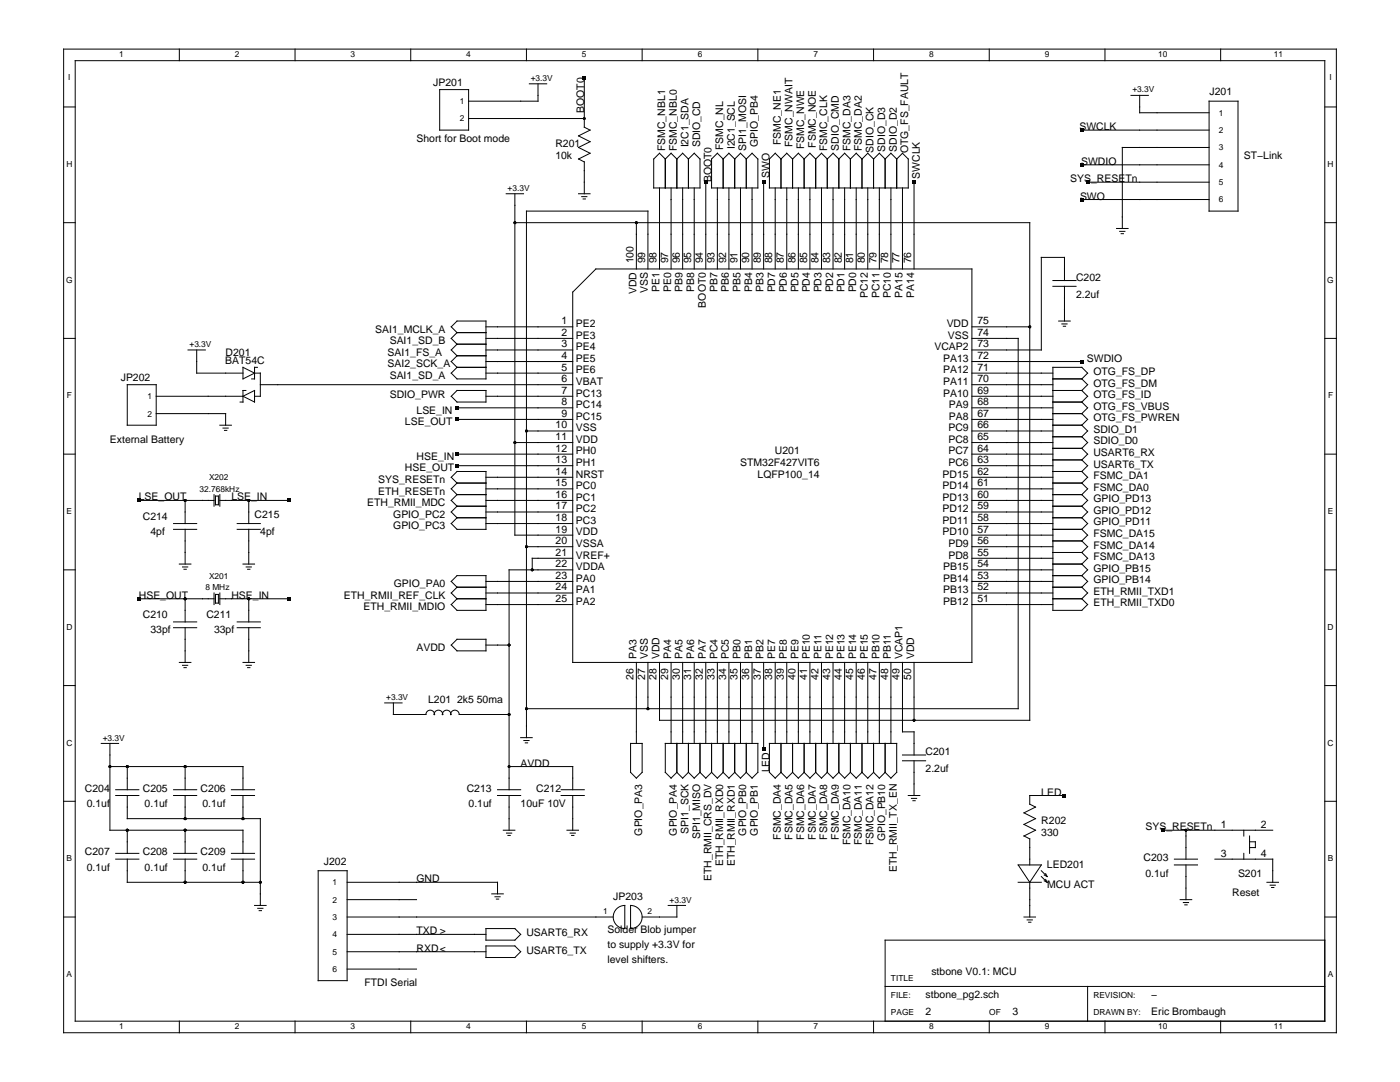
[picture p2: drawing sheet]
<svg xmlns="http://www.w3.org/2000/svg" width="279mm" height="216mm" viewBox="0 0 279 216" stroke-linecap="round" stroke-linejoin="round" font-family="sans-serif">
<g fill="none" stroke="#000" stroke-width=".2">
<path d="M12.7 9.8h254v196.3h-254zM15 12.1h249.4v191.7h-249.4zM35.8 9.8v2.3M58.9 9.8v2.3M82 9.8v2.3M87.7 17.9h5.8v8.1h-5.8zM105.1 9.8v2.3M105.6 16.7h3.5M107.4 16.7v3.5h-13.9M116.6 15.6v9.8l1.2 .6-2.3 1.1 2.3 1.2-2.3 1.1 2.3 1.2-2.3 1.1 1.1 .6M128.2 9.8v2.3M151.2 9.8v2.3"/>
<path d="M174.3 9.8v2.3M197.4 9.8v2.3M220.5 9.8v2.3M225.7 19h3.5M227.4 19v3.5h13.9M243.6 9.8v2.3M12.7 21.3h2.3M93.5 23.7h23.1M101 38.7h3.5M102.8 38.7v68.1h11.5M115.5 38.7h2.3M116.1 39.2h1"/>
<path d="M116.4 39.7h.4M116.6 32.3v6.4M131.6 37.5v16.2M132.8 31.7l-1.2-1.1-1.1 1.1v5.8h9.2v-5.8l-1.2-1.1-1.1 1.1M132.8 31.7l1.1-1.1 1.2 1.1M132.8 31.7v5.8M133.9 37.5v16.2M135.1 31.7v5.8M135.1 31.7l1.1-1.1 1.2 1.1M136.2 37.5v16.2M137.4 31.7v5.8M138.5 37.5v16.2"/>
<path d="M140.9 36.4v17.3M143.2 37.5v16.2M144.3 31.7l-1.1-1.1-1.2 1.1v5.8h9.2v-5.8l-1.1-1.1-1.2 1.1M144.3 31.7l1.2-1.1 1.1 1.1M144.3 31.7v5.8M145.5 37.5v16.2M146.6 31.7v5.8M146.6 31.7l1.2-1.1 1.1 1.1M147.8 37.5v16.2M148.9 31.7v5.8M150.1 37.5v16.2M152.4 36.4v17.3"/>
<path d="M154.7 37.5v16.2M155.9 31.7l-1.2-1.1-1.1 1.1v5.8h27.7v-5.8l-1.2-1.1-1.1 1.1M155.9 31.7v5.8M155.9 31.7l1.1-1.1 1.2 1.1M157 37.5v16.2M158.2 31.7v5.8M158.2 31.7l1.1-1.1 1.2 1.1M159.3 37.5v16.2M160.5 31.7v5.8M160.5 31.7l1.1-1.1 1.2 1.1M161.6 37.5v16.2M162.8 31.7v5.8"/>
<path d="M162.8 31.7l1.1-1.1 1.2 1.1M163.9 37.5v16.2M165.1 31.7v5.8M165.1 31.7l1.2-1.1 1.1 1.1M166.3 37.5v16.2M167.4 31.7v5.8M167.4 31.7l1.2-1.1 1.1 1.1M168.6 37.5v16.2M169.7 31.7v5.8M169.7 31.7l1.2-1.1 1.1 1.1M170.9 37.5v16.2M172 31.7v5.8"/>
<path d="M172 31.7l1.2-1.1 1.1 1.1M173.2 37.5v16.2M174.3 31.7v5.8M174.3 31.7l1.2-1.1 1.1 1.1M175.5 37.5v16.2M176.6 31.7v5.8M176.6 31.7l1.2-1.1 1.2 1.1M177.8 37.5v16.2M179 31.7v5.8M180.1 37.5v16.2M182.4 36.4v17.3M215.9 26h25.4"/>
<path d="M215.9 32.9h25.4M215.9 39.8h25.4M217.1 36.4h24.2M241.3 20.2h5.8v21.9h-5.8zM241.3 29.4h-17.3v16.2M264.4 21.3h2.3M12.7 44.4h2.3M102.8 44.4h102.7v99.3h-73.9v-11.5M118.9 53.7h75.1v78.5h-79.7v-73.9zM127 44.4v9.3M129.3 53.7v-11.6h-24.2v105.1M210.1 57.1h4.6"/>
<path d="M210.1 56h4.6M212.4 56v-4.6h-4.6v18.4h-13.8M212.4 57.1v7M222.8 45.6h2.3M223.5 46.2h1M223.8 46.6h.4M264.4 44.4h2.3M12.7 67.5h2.3M25.4 76.8h5.8v8h-5.8zM31.2 79.1h17.3M37.5 69.8h3.5M39.3 69.8v4.7h9.2"/>
<path d="M48.5 73.3l2.3 1.2-2.3 1.1zM48.5 79.1l2.3-1.2v2.3zM49.1 77.9h-.6v2.3h-.6M50.8 74.5h1.2v4.6h-1.2M51.4 73.3h-.6v2.3h-.6M52 76.8h62.3M91.2 66.4l-1.1-1.2 1.1-1.1h5.8v11.5h-5.8l-1.1-1.1 1.1-1.2M91.2 77.9h5.8v2.3h-5.8l-1.1-1.1zM91.2 66.4h5.8M91.2 66.4l-1.1 1.1 1.1 1.2M91.2 68.7h5.8M91.2 73.3h5.8"/>
<path d="M91.2 71l-1.1 1.1 1.1 1.2M91.2 71h5.8M91.2 68.7l-1.1 1.1 1.1 1.2M97 67.5h17.3M97 65.2h17.3M97 69.8h17.3M97 74.5h17.3M97 79.1h17.3M97 72.1h17.3M194 67.5h9.2v73.9h-98.1M194 65.2h11.5M194 74.5h16.1"/>
<path d="M194 79.1h16.1M194 76.8h16.1M194 72.1h21.9M210.1 75.6h5.8M210.1 77.9h5.8M211.3 64.1h2.3M211.9 64.6h1.1M212.2 65.1h.5M215.9 75.6l1.2-1.1-1.2-1.2h-5.8v48.5h5.8l1.2-1.2-1.2-1.1M215.9 75.6l1.2 1.2-1.2 1.1M215.9 77.9l1.2 1.2-1.2 1.1M264.4 67.5h2.3"/>
<path d="M12.7 90.6h2.3M27.7 99.9h15M31.2 82.5h13.8v2.3M36.9 99.9v4.6M42.7 98.7v2.3M43 99h.6v1.7h-.6zM43.9 99.9h13.8M43.9 84.8h2.3M43.9 98.7v2.3M44.5 85.4h1M44.8 85.9h.5M49.6 99.9v4.6"/>
<path d="M91.2 90.6h23.1M91.2 96.4l-1.1-1.2 1.1-1.1h5.8v11.5h-5.8l-1.1-1.1 1.1-1.2M91.2 96.4h5.8M91.2 98.7h5.8M91.2 98.7l-1.1 1.2 1.1 1.1M91.2 92.9h23.1M91.2 81.4h23.1M91.2 96.4l-1.1 1.1 1.1 1.2M91.2 83.7h23.1M97 95.2h17.3M97 99.9h17.3M97 97.5h17.3"/>
<path d="M102.8 88.3h11.5M105.1 86h9.2M194 90.6h16.1M194 95.2h16.1M194 86h16.1M194 88.3h16.1M194 99.9h16.1M194 97.5h16.1M194 92.9h16.1M194 81.4h16.1M194 83.7h16.1M210.1 94.1h5.8"/>
<path d="M210.1 96.4h5.8M210.1 98.7h5.8M210.1 87.2h5.8M210.1 84.8h5.8M210.1 89.5h5.8M210.1 82.5h5.8M210.1 80.2h5.8M210.1 91.8h5.8M215.9 94.1l1.2 1.1-1.2 1.2M215.9 96.4l1.2 1.1-1.2 1.2M215.9 84.8l1.2 1.2-1.2 1.2M215.9 87.2l1.2 1.1-1.2 1.2"/>
<path d="M215.9 80.2l1.2 1.2-1.2 1.1M215.9 82.5l1.2 1.2-1.2 1.1M215.9 89.5l1.2 1.1-1.2 1.2M215.9 91.8l1.2 1.1-1.2 1.2M215.9 98.7l1.2 1.2-1.2 1.1M264.4 90.6h2.3M12.7 113.7h2.3M27.7 119.5h15M34.6 105.6h4.7M34.6 104.5h4.7M35.8 112.6h2.3M36.4 113.1h1.1"/>
<path d="M36.7 113.6h.5M36.9 105.6v7M36.9 119.5v4.6M42.7 118.3v2.3M43 118.6h.6v1.7h-.6zM43.9 119.5h13.8M43.9 118.3v2.3M47.3 105.6h4.7M47.3 104.5h4.7M48.5 112.6h2.3M49.1 113.1h1.1M49.4 113.6h.5"/>
<path d="M49.6 105.6v7M49.6 119.5v4.6M91.2 117.2l-1.1-1.2 1.1-1.1h5.8v6.9h-5.8l-1.1-1.2 1.1-1.1M91.2 101h5.8M91.2 119.5h5.8M91.2 117.2h5.8M91.2 117.2l-1.1 1.1 1.1 1.2M91.2 101l-1.1 1.2 1.1 1.1M91.2 103.3h5.8M97 118.3h17.3M97 102.2h17.3M97 104.5h17.3"/>
<path d="M97 116h17.3M105.1 109.1h9.2M114.3 113.7h-12.7v43.9M114.3 111.4h-8.1v2.3M194 113.7h16.1M194 109.1h16.1M194 111.4h16.1M194 106.8h16.1M194 118.3h16.1M194 102.2h16.1M194 104.5h16.1M194 116h16.1"/>
<path d="M210.1 101h5.8M210.1 119.5h5.8M210.1 117.2h5.8M210.1 112.6h5.8M210.1 110.2h5.8M210.1 107.9h5.8M210.1 105.6h5.8M210.1 103.3h5.8M210.1 114.9h5.8M215.9 101l1.2 1.2-1.2 1.1M215.9 103.3l1.2 1.2-1.2 1.1M215.9 105.6l1.2 1.2-1.2 1.1"/>
<path d="M215.9 110.2l1.2 1.2-1.2 1.2M215.9 114.9l1.2 1.1-1.2 1.2M215.9 117.2l1.2 1.1-1.2 1.2M215.9 107.9l1.2 1.2-1.2 1.1M215.9 112.6l1.2 1.1-1.2 1.2M264.4 113.7h2.3M12.7 136.8h2.3M34.6 125.3h4.7M34.6 124.1h4.7M35.8 132.2h2.3M36.4 132.8h1.1M36.7 133.2h.5"/>
<path d="M36.9 125.3v6.9M47.3 125.3h4.7M47.3 124.1h4.7M48.5 132.2h2.3M49.1 132.8h1.1M49.4 133.2h.5M49.6 125.3v6.9M91.2 127.6h5.8v2.3h-5.8l-1.1-1.2zM97 120.6h17.3M97 128.7h4.6M127 132.2v16.1M129.3 132.2v9.2"/>
<path d="M133.9 132.2v16.1M136.2 132.2v16.1M138.5 132.2v16.1M140.9 132.2v16.1M143.2 132.2v16.1M145.5 132.2v16.1M147.8 132.2v16.1M150.1 132.2v16.1M152.4 132.2v17.3M154.7 132.2v16.1M157 132.2v16.1M159.3 132.2v16.1"/>
<path d="M161.6 132.2v16.1M163.9 132.2v16.1M166.3 132.2v16.1M168.6 132.2v16.1M170.9 132.2v16.1M173.2 132.2v16.1M175.5 132.2v16.1M177.8 132.2v16.1M180.1 132.2v13.8h2.3v4.7M182.4 132.2v11.5M194 120.6h16.1M264.4 136.8h2.3"/>
<path d="M12.7 159.9h2.3M20.2 148.3h3.5M21.9 148.3v17.4h26.6v4.6M21.9 153h26.6v4.6M23.1 157.6h4.6M23.1 158.7h4.6M25.4 158.7v4.7h26.6v17.3M25.4 153v4.6M34.6 157.6h4.7M34.6 158.7h4.7M36.9 153v4.6M36.9 158.7v4.7"/>
<path d="M46.2 157.6h4.6M46.2 158.7h4.6M48.5 158.7v4.7M76.8 140.3h3.4M78.5 140.3v2.3h6.5a.84 .84 0 0 1 .9-.9 .84 .84 0 0 1 .8 .9 .82 .82 0 0 1 .8-.9 .82 .82 0 0 1 .8 .9 .82 .82 0 0 1 .8-.9 .82 .82 0 0 1 .9 .9 .84 .84 0 0 1 .8-.9 .84 .84 0 0 1 .8 .9h10M99.3 157.6h4.6M99.3 158.7h4.6M101.6 158.7v7M101.6 153h12.7v4.6M103.9 147.2h2.3M104.5 147.8h1.1M104.8 148.2h.5"/>
<path d="M112 157.6h4.6M112 158.7h4.6M114.3 158.7v7M125.8 148.3h2.4v5.8l-1.2 1.2-1.2-1.2zM135.1 154.1l-1.2 1.2-1.1-1.2v-5.8h18.4v5.8l-1.1 1.2-1.2-1.2M135.1 148.3v5.8M135.1 154.1l1.1 1.2 1.2-1.2M137.4 148.3v5.8M137.4 154.1l1.1 1.2 1.2-1.2M139.7 148.3v5.8M139.7 154.1l1.2 1.2 1.1-1.2M142 148.3v5.8"/>
<path d="M142 154.1l1.2 1.2 1.1-1.2M144.3 148.3v5.8M144.3 154.1l1.2 1.2 1.1-1.2M146.6 148.3v5.8M146.6 154.1l1.2 1.2 1.1-1.2M148.9 148.3v5.8M155.9 154.1l-1.2 1.2-1.1-1.2v-5.8h25.4v5.8l-1.2 1.2-1.2-1.2M155.9 148.3v5.8M155.9 154.1l1.1 1.2 1.2-1.2M158.2 148.3v5.8M158.2 154.1l1.1 1.2 1.2-1.2M160.5 148.3v5.8"/>
<path d="M160.5 154.1l1.1 1.2 1.2-1.2M162.8 148.3v5.8M162.8 154.1l1.1 1.2 1.2-1.2M165.1 148.3v5.8M165.1 154.1l1.2 1.2 1.1-1.2M167.4 148.3v5.8M167.4 154.1l1.2 1.2 1.1-1.2M169.7 148.3v5.8M169.7 154.1l1.2 1.2 1.1-1.2M172 148.3v5.8M172 154.1l1.2 1.2 1.1-1.2M174.3 148.3v5.8"/>
<path d="M174.3 154.1l1.2 1.2 1.1-1.2M176.6 148.3v5.8M180.1 151.8h4.6M180.1 150.7h4.6M181.3 158.7h2.3M181.9 159.3h1M182.2 159.8h.4M182.4 151.8v6.9M212.4 158.7h-6.9v1.8l1.2 .5-2.3 1.2 2.3 1.2-2.3 1.1 2.3 1.2-2.3 1.1 1.1 .6v5.2M264.4 159.9h2.3M23.1 171.4h4.6M23.1 170.3h4.6"/>
<path d="M25.4 171.4v4.7h26.6M25.4 165.7v4.6M34.6 171.4h4.7M34.6 170.3h4.7M36.9 165.7v4.6M36.9 171.4v4.7M46.2 171.4h4.6M46.2 170.3h4.6M48.5 171.4v4.7M63.5 173.7h5.8v22h-5.8zM69.3 179.5h13.8M69.3 176.1h30v2.3"/>
<path d="M98.1 178.4h2.3M98.8 178.9h1M99.1 179.4h.4M100.4 165.7h2.4M101.1 166.2h1M101.4 166.7h.4M113.1 165.7h2.4M113.8 166.2h1M114.1 166.7h.4M203.2 172.6h4.6l-2.3 3.5zM203.2 176.1h4.6M205.5 176.1v6.9"/>
<path d="M207.8 173.7l1.2 1.2M207.8 174.9l1.2 1.2M208.4 175.8l.6 .3M208.4 174.6l.6 .3M208.7 175.5l.3 .6M208.7 174.3l.3 .6M232.1 165.7h21.9M234.4 172.6h4.6M234.4 171.4h4.6M235.5 179.5h2.3M236.7 165.7v5.7M236.7 172.6v6.9"/>
<path d="M242.5 171.4h11.5v4.7M248.2 165.7v1.1M248.2 170.3v1.1M249.4 166.8v3.5M249.4 168h1.1v1.1h-1.1M252.8 176.1h2.4M253.5 176.6h1M253.8 177.1h.4M12.7 183h2.3M50.8 180.7h2.3M51.4 181.2h1.1M51.7 181.7h.5"/>
<path d="M69.3 183h53.1M69.3 186.4h27.7M69.3 193.4h13.8M69.3 189.9h27.7M97 185.3h5.8l1.1 1.1-1.1 1.2h-5.8zM97 188.8h5.8l1.1 1.1-1.1 1.2h-5.8zM123.2 181.2l1-.5h.5v4.6a2.31 2.31 0 0 1-2.2-1.6 2.31 2.31 0 0 1 .7-2.5zM125.8 180.7a2.31 2.31 0 0 1 2.4 2.3 2.31 2.31 0 0 1-2.4 2.3zM133.4 180.7h3.4M135.1 180.7v2.3h-6.9M176.6 196.8h87.8M204.4 183h2.3"/>
<path d="M205 183.6h1M205.3 184h.4M217.1 196.8v7M236.2 180.1h1M236.5 180.6h.4M264.4 183h2.3M264.4 187.6h-87.8v16.2M35.8 203.8v2.3M58.9 203.8v2.3M82 203.8v2.3M105.1 203.8v2.3M128.2 203.8v2.3"/>
<path d="M151.2 203.8v2.3M174.3 203.8v2.3M197.4 203.8v2.3M220.5 203.8v2.3M243.6 203.8v2.3"/>
</g>
<g fill="#000">
<path d="M116.3 15.2h.7v.7h-.7zM140.5 36h.7v.7h-.7zM152.1 36h.6v.7h-.6zM182.1 36h.7v.7h-.7zM215.6 25.6h.6v.7h-.6zM215.6 32.5h.6v.7h-.6zM215.6 39.5h.6v.7h-.6zM216.7 36h.7v.7h-.7zM215.6 71.8h.6v.7h-.6zM27.4 99.5h.7v.7h-.7zM57.4 99.5h.7v.7h-.7zM90.9 90.3h.7v.7h-.7z"/>
<path d="M90.9 92.6h.7v.7h-.7zM90.9 83.3h.7v.7h-.7zM90.9 81h.7v.7h-.7zM27.4 119.1h.7v.7h-.7zM57.4 119.1h.7v.7h-.7zM152.1 149.2h.6v.6h-.6zM212.1 158.4h.7v.7h-.7zM231.7 165.3h.7v.7h-.7z"/>
<circle cx="116.6" cy="23.7" r=".29"/>
<circle cx="102.8" cy="44.4" r=".29"/>
<circle cx="127" cy="44.4" r=".29"/>
<circle cx="205.5" cy="65.2" r=".29"/>
<circle cx="36.9" cy="99.9" r=".29"/>
<circle cx="49.6" cy="99.9" r=".29"/>
<circle cx="102.8" cy="88.3" r=".29"/>
<circle cx="105.1" cy="86" r=".29"/>
<circle cx="36.9" cy="119.5" r=".29"/>
<circle cx="49.6" cy="119.5" r=".29"/>
<circle cx="105.1" cy="109.1" r=".29"/>
<circle cx="106.2" cy="113.7" r=".29"/>
<circle cx="101.6" cy="128.7" r=".29"/>
<circle cx="21.9" cy="153" r=".29"/>
<circle cx="25.4" cy="153" r=".29"/>
<circle cx="36.9" cy="153" r=".29"/>
<circle cx="101.6" cy="142.6" r=".29"/>
<circle cx="101.6" cy="153" r=".29"/>
<circle cx="105.1" cy="141.4" r=".29"/>
<circle cx="129.3" cy="141.4" r=".29"/>
<circle cx="182.4" cy="143.7" r=".29"/>
<circle cx="25.4" cy="165.7" r=".29"/>
<circle cx="36.9" cy="176.1" r=".29"/>
<circle cx="36.9" cy="163.4" r=".29"/>
<circle cx="36.9" cy="165.7" r=".29"/>
<circle cx="48.5" cy="163.4" r=".29"/>
<circle cx="48.5" cy="176.1" r=".29"/>
<circle cx="52" cy="176.1" r=".29"/>
<circle cx="236.7" cy="165.7" r=".29"/>
</g>
<g font-size="2.1">
<text x="86.5" y="17.1">JP201</text>
<text x="116.6" y="22.5" transform="rotate(-90 116.6 22.5)">BOOT0</text>
<text x="241.4" y="19">J201</text>
<text x="83.1" y="28.3">Short for Boot mode</text>
<text x="110.8" y="29.4">R201</text>
<text x="137.4" y="29.4" transform="rotate(-90 137.4 29.4)">I2C1_SDA</text>
<text x="139.7" y="29.4" transform="rotate(-90 139.7 29.4)">SDIO_CD</text>
<text x="144.3" y="29.9" transform="rotate(-90 144.3 29.9)">FSMC_NL</text>
<text x="146.6" y="29.8" transform="rotate(-90 146.6 29.8)">I2C1_SCL</text>
<text x="151.2" y="29.3" transform="rotate(-90 151.2 29.3)">GPIO_PB4</text>
<text x="155.9" y="29" transform="rotate(-90 155.9 29)">FSMC_NE1</text>
<text x="158.2" y="29.4" transform="rotate(-90 158.2 29.4)">FSMC_NWAIT</text>
<text x="160.5" y="29.8" transform="rotate(-90 160.5 29.8)">FSMC_NWE</text>
<text x="162.8" y="29.5" transform="rotate(-90 162.8 29.5)">FSMC_NOE</text>
<text x="215.4" y="26">SWCLK</text>
<text x="110.8" y="31.7">10k</text>
<text x="132.8" y="30.2" transform="rotate(-90 132.8 30.2)">FSMC_NBL1</text>
<text x="135.1" y="30.2" transform="rotate(-90 135.1 30.2)">FSMC_NBL0</text>
<text x="148.9" y="30" transform="rotate(-90 148.9 30)">SPI1_MOSI</text>
<text x="153.6" y="35.6" transform="rotate(-90 153.6 35.6)">SWO</text>
<text x="165.1" y="30.2" transform="rotate(-90 165.1 30.2)">FSMC_CLK</text>
<text x="167.4" y="30" transform="rotate(-90 167.4 30)">SDIO_CMD</text>
<text x="169.7" y="30.2" transform="rotate(-90 169.7 30.2)">FSMC_DA3</text>
<text x="172" y="30.2" transform="rotate(-90 172 30.2)">FSMC_DA2</text>
<text x="174.3" y="30.5" transform="rotate(-90 174.3 30.5)">SDIO_CK</text>
<text x="176.6" y="30.3" transform="rotate(-90 176.6 30.3)">SDIO_D3</text>
<text x="179" y="30.3" transform="rotate(-90 179 30.3)">SDIO_D2</text>
<text x="181.3" y="30.6" transform="rotate(-90 181.3 30.6)">OTG_FS_FAULT</text>
<text x="183.6" y="35.7" transform="rotate(-90 183.6 35.7)">SWCLK</text>
<text x="215.8" y="32.9">SWDIO</text>
<text x="248.2" y="31.7">ST−Link</text>
<text x="142" y="36.4" transform="rotate(-90 142 36.4)">BOOT0</text>
<text x="213.6" y="36.4">SYS_RESETn</text>
<text x="215.5" y="39.8">SWO</text>
<text x="126.4" y="52.6" transform="rotate(-90 126.4 52.6)">100</text>
<text x="128.7" y="52.6" transform="rotate(-90 128.7 52.6)">99</text>
<text x="131" y="52.6" transform="rotate(-90 131 52.6)">98</text>
<text x="133.3" y="52.6" transform="rotate(-90 133.3 52.6)">97</text>
<text x="135.7" y="52.6" transform="rotate(-90 135.7 52.6)">96</text>
<text x="138" y="52.6" transform="rotate(-90 138 52.6)">95</text>
<text x="140.3" y="52.6" transform="rotate(-90 140.3 52.6)">94</text>
<text x="142.6" y="52.6" transform="rotate(-90 142.6 52.6)">93</text>
<text x="144.9" y="52.6" transform="rotate(-90 144.9 52.6)">92</text>
<text x="147.2" y="52.6" transform="rotate(-90 147.2 52.6)">91</text>
<text x="149.5" y="52.6" transform="rotate(-90 149.5 52.6)">90</text>
<text x="151.8" y="52.6" transform="rotate(-90 151.8 52.6)">89</text>
<text x="154.1" y="52.6" transform="rotate(-90 154.1 52.6)">88</text>
<text x="156.4" y="52.6" transform="rotate(-90 156.4 52.6)">87</text>
<text x="158.7" y="52.6" transform="rotate(-90 158.7 52.6)">86</text>
<text x="161.1" y="52.6" transform="rotate(-90 161.1 52.6)">85</text>
<text x="163.4" y="52.6" transform="rotate(-90 163.4 52.6)">84</text>
<text x="165.7" y="52.6" transform="rotate(-90 165.7 52.6)">83</text>
<text x="168" y="52.6" transform="rotate(-90 168 52.6)">82</text>
<text x="170.3" y="52.6" transform="rotate(-90 170.3 52.6)">81</text>
<text x="172.6" y="52.6" transform="rotate(-90 172.6 52.6)">80</text>
<text x="174.9" y="52.6" transform="rotate(-90 174.9 52.6)">79</text>
<text x="177.2" y="52.6" transform="rotate(-90 177.2 52.6)">78</text>
<text x="179.5" y="52.6" transform="rotate(-90 179.5 52.6)">77</text>
<text x="181.8" y="52.6" transform="rotate(-90 181.8 52.6)">76</text>
<text x="127" y="58.7" transform="rotate(-90 127 58.7)">VDD</text>
<text x="129.3" y="58.5" transform="rotate(-90 129.3 58.5)">VSS</text>
<text x="131.6" y="58.2" transform="rotate(-90 131.6 58.2)">PE1</text>
<text x="133.9" y="58.2" transform="rotate(-90 133.9 58.2)">PE0</text>
<text x="136.2" y="58.2" transform="rotate(-90 136.2 58.2)">PB9</text>
<text x="138.5" y="58.2" transform="rotate(-90 138.5 58.2)">PB8</text>
<text x="143.2" y="58.2" transform="rotate(-90 143.2 58.2)">PB7</text>
<text x="145.5" y="58.2" transform="rotate(-90 145.5 58.2)">PB6</text>
<text x="147.8" y="58.2" transform="rotate(-90 147.8 58.2)">PB5</text>
<text x="150.1" y="58.2" transform="rotate(-90 150.1 58.2)">PB4</text>
<text x="152.4" y="58.2" transform="rotate(-90 152.4 58.2)">PB3</text>
<text x="154.7" y="58.4" transform="rotate(-90 154.7 58.4)">PD7</text>
<text x="157" y="58.4" transform="rotate(-90 157 58.4)">PD6</text>
<text x="159.3" y="58.4" transform="rotate(-90 159.3 58.4)">PD5</text>
<text x="161.6" y="58.4" transform="rotate(-90 161.6 58.4)">PD4</text>
<text x="163.9" y="58.4" transform="rotate(-90 163.9 58.4)">PD3</text>
<text x="166.3" y="58.4" transform="rotate(-90 166.3 58.4)">PD2</text>
<text x="168.6" y="58.4" transform="rotate(-90 168.6 58.4)">PD1</text>
<text x="170.9" y="58.4" transform="rotate(-90 170.9 58.4)">PD0</text>
<text x="173.2" y="59.5" transform="rotate(-90 173.2 59.5)">PC12</text>
<text x="175.5" y="59.5" transform="rotate(-90 175.5 59.5)">PC11</text>
<text x="177.8" y="59.5" transform="rotate(-90 177.8 59.5)">PC10</text>
<text x="180.1" y="59.4" transform="rotate(-90 180.1 59.4)">PA15</text>
<text x="182.4" y="59.4" transform="rotate(-90 182.4 59.4)">PA14</text>
<text x="214.7" y="56">C202</text>
<text x="214.7" y="59.4">2.2uf</text>
<text x="112" y="64.7">1</text>
<text x="114.9" y="65.3">PE2</text>
<text x="140.9" y="61.4" transform="rotate(-90 140.9 61.4)">BOOT0</text>
<text x="188.9" y="65.3">VDD</text>
<text x="195.1" y="64.7">75</text>
<text x="45" y="71">D201</text>
<text x="74.9" y="66.4">SAI1_MCLK_A</text>
<text x="77.4" y="71">SAI1_FS_A</text>
<text x="77.8" y="68.7">SAI1_SD_B</text>
<text x="112" y="71.6">4</text>
<text x="112" y="69.3">3</text>
<text x="112" y="67">2</text>
<text x="114.9" y="69.9">PE4</text>
<text x="114.9" y="67.6">PE3</text>
<text x="186.5" y="69.9">VCAP2</text>
<text x="189.2" y="67.6">VSS</text>
<text x="195.1" y="67">74</text>
<text x="195.1" y="69.3">73</text>
<text x="195.1" y="71.6">72</text>
<text x="24.1" y="75.9">JP202</text>
<text x="45" y="72.7">BAT54C</text>
<text x="77.4" y="73.3">SAI2_SCK_A</text>
<text x="77.8" y="75.6">SAI1_SD_A</text>
<text x="112" y="76.2">6</text>
<text x="112" y="73.9">5</text>
<text x="114.9" y="76.8">VBAT</text>
<text x="114.9" y="74.5">PE6</text>
<text x="114.9" y="72.2">PE5</text>
<text x="188.2" y="76.8">PA11</text>
<text x="188.2" y="72.2">PA13</text>
<text x="188.2" y="74.5">PA12</text>
<text x="195.1" y="76.2">70</text>
<text x="195.1" y="73.9">71</text>
<text x="216.9" y="72.1">SWDIO</text>
<text x="218.2" y="74.8">OTG_FS_DP</text>
<text x="218.2" y="77.1">OTG_FS_DM</text>
<text x="77.8" y="79.4">SDIO_PWR</text>
<text x="83.1" y="82.5">LSE_IN</text>
<text x="112" y="83.2">9</text>
<text x="112" y="80.9">8</text>
<text x="112" y="78.6">7</text>
<text x="114.9" y="83.7">PC15</text>
<text x="114.9" y="81.4">PC14</text>
<text x="114.9" y="79.1">PC13</text>
<text x="188.2" y="79.1">PA10</text>
<text x="189.4" y="81.4">PA9</text>
<text x="189.4" y="83.7">PA8</text>
<text x="195.1" y="78.6">69</text>
<text x="195.1" y="80.9">68</text>
<text x="195.1" y="83.2">67</text>
<text x="218.2" y="81.7">OTG_FS_VBUS</text>
<text x="218.2" y="79.4">OTG_FS_ID</text>
<text x="21.9" y="88.3">External Battery</text>
<text x="80.8" y="84.8">LSE_OUT</text>
<text x="110.9" y="85.5">10</text>
<text x="110.9" y="87.8">11</text>
<text x="114.9" y="86.1">VSS</text>
<text x="114.9" y="88.4">VDD</text>
<text x="189.3" y="86.1">PC9</text>
<text x="189.3" y="88.4">PC8</text>
<text x="195.1" y="85.5">66</text>
<text x="195.1" y="87.8">65</text>
<text x="218.2" y="86.4">SDIO_D1</text>
<text x="218.2" y="88.7">SDIO_D0</text>
<text x="218.2" y="84.1">OTG_FS_PWREN</text>
<text x="80.8" y="94.1">HSE_OUT</text>
<text x="83.1" y="91.8">HSE_IN</text>
<text x="110.9" y="94.7">14</text>
<text x="110.9" y="92.4">13</text>
<text x="110.9" y="90.1">12</text>
<text x="114.9" y="95.3">NRST</text>
<text x="114.9" y="93">PH1</text>
<text x="114.9" y="90.7">PH0</text>
<text x="147.7" y="93">STM32F427VIT6</text>
<text x="151.2" y="95.3">LQFP100_14</text>
<text x="154.7" y="90.7">U201</text>
<text x="188.1" y="95.3">PD15</text>
<text x="189.3" y="90.7">PC7</text>
<text x="189.3" y="93">PC6</text>
<text x="195.1" y="90.1">64</text>
<text x="195.1" y="92.4">63</text>
<text x="195.1" y="94.7">62</text>
<text x="218.2" y="95.6">FSMC_DA1</text>
<text x="218.2" y="91">USART6_RX</text>
<text x="218.2" y="93.3">USART6_TX</text>
<text x="27.7" y="99.9">LSE_OUT</text>
<text x="46.2" y="99.9">LSE_IN</text>
<text x="73.3" y="101">ETH_RMII_MDC</text>
<text x="75.5" y="96.4">SYS_RESETn</text>
<text x="75.5" y="98.7">ETH_RESETn</text>
<text x="110.9" y="101.6">17</text>
<text x="110.9" y="99.3">16</text>
<text x="110.9" y="97">15</text>
<text x="114.9" y="99.9">PC1</text>
<text x="114.9" y="97.6">PC0</text>
<text x="188.1" y="97.6">PD14</text>
<text x="188.1" y="99.9">PD13</text>
<text x="195.1" y="97">61</text>
<text x="195.1" y="99.3">60</text>
<text x="195.1" y="101.6">59</text>
<text x="218.2" y="97.9">FSMC_DA0</text>
<text x="218.2" y="100.2">GPIO_PD13</text>
<text x="28.5" y="103.7">C214</text>
<text x="30" y="106.8">4pf</text>
<text x="50.8" y="103.3">C215</text>
<text x="52" y="106.8">4pf</text>
<text x="78.5" y="103.3">GPIO_PC2</text>
<text x="78.5" y="105.6">GPIO_PC3</text>
<text x="110.9" y="106.3">19</text>
<text x="110.9" y="104">18</text>
<text x="114.9" y="106.8">VDD</text>
<text x="114.9" y="104.5">PC3</text>
<text x="114.9" y="102.2">PC2</text>
<text x="188.1" y="102.2">PD12</text>
<text x="188.1" y="104.5">PD11</text>
<text x="188.1" y="106.8">PD10</text>
<text x="195.1" y="104">58</text>
<text x="195.1" y="106.3">57</text>
<text x="218.2" y="107.1">FSMC_DA15</text>
<text x="218.2" y="104.8">GPIO_PD11</text>
<text x="218.2" y="102.5">GPIO_PD12</text>
<text x="110.9" y="113.2">22</text>
<text x="110.9" y="110.9">21</text>
<text x="110.9" y="108.6">20</text>
<text x="114.9" y="113.8">VDDA</text>
<text x="114.9" y="111.5">VREF+</text>
<text x="114.9" y="109.1">VSSA</text>
<text x="188.2" y="113.8">PB15</text>
<text x="189.3" y="109.1">PD9</text>
<text x="189.3" y="111.5">PD8</text>
<text x="195.1" y="108.6">56</text>
<text x="195.1" y="110.9">55</text>
<text x="195.1" y="113.2">54</text>
<text x="218.2" y="111.8">FSMC_DA13</text>
<text x="218.2" y="109.5">FSMC_DA14</text>
<text x="27.7" y="119.5">HSE_OUT</text>
<text x="46.2" y="119.5">HSE_IN</text>
<text x="68.6" y="119.5">ETH_RMII_REF_CLK</text>
<text x="78.6" y="117.2">GPIO_PA0</text>
<text x="110.9" y="117.8">24</text>
<text x="110.9" y="115.5">23</text>
<text x="114.9" y="118.4">PA1</text>
<text x="114.9" y="116.1">PA0</text>
<text x="188.2" y="116.1">PB14</text>
<text x="188.2" y="118.4">PB13</text>
<text x="195.1" y="115.5">53</text>
<text x="195.1" y="117.8">52</text>
<text x="218.2" y="118.7">ETH_RMII_TXD1</text>
<text x="218.2" y="116.4">GPIO_PB14</text>
<text x="218.2" y="114.1">GPIO_PB15</text>
<text x="28.5" y="123.3">C210</text>
<text x="41.2" y="123.3">C211</text>
<text x="72.6" y="121.8">ETH_RMII_MDIO</text>
<text x="110.9" y="120.1">25</text>
<text x="114.9" y="120.7">PA2</text>
<text x="188.2" y="120.7">PB12</text>
<text x="195.1" y="120.1">51</text>
<text x="218.2" y="121">ETH_RMII_TXD0</text>
<text x="30" y="126.4">33pf</text>
<text x="42.7" y="126.4">33pf</text>
<text x="83.1" y="129.9">AVDD</text>
<text x="127" y="131.5" transform="rotate(-90 127 131.5)">PA3</text>
<text x="129.3" y="131.5" transform="rotate(-90 129.3 131.5)">VSS</text>
<text x="131.6" y="131.5" transform="rotate(-90 131.6 131.5)">VDD</text>
<text x="133.9" y="131.5" transform="rotate(-90 133.9 131.5)">PA4</text>
<text x="136.2" y="131.5" transform="rotate(-90 136.2 131.5)">PA5</text>
<text x="138.5" y="131.5" transform="rotate(-90 138.5 131.5)">PA6</text>
<text x="140.9" y="131.5" transform="rotate(-90 140.9 131.5)">PA7</text>
<text x="143.2" y="131.5" transform="rotate(-90 143.2 131.5)">PC4</text>
<text x="145.5" y="131.5" transform="rotate(-90 145.5 131.5)">PC5</text>
<text x="147.8" y="131.5" transform="rotate(-90 147.8 131.5)">PB0</text>
<text x="150.1" y="131.5" transform="rotate(-90 150.1 131.5)">PB1</text>
<text x="152.4" y="131.5" transform="rotate(-90 152.4 131.5)">PB2</text>
<text x="154.7" y="131.5" transform="rotate(-90 154.7 131.5)">PE7</text>
<text x="157" y="131.5" transform="rotate(-90 157 131.5)">PE8</text>
<text x="159.3" y="131.5" transform="rotate(-90 159.3 131.5)">PE9</text>
<text x="161.6" y="131.5" transform="rotate(-90 161.6 131.5)">PE10</text>
<text x="163.9" y="131.5" transform="rotate(-90 163.9 131.5)">PE11</text>
<text x="166.3" y="131.5" transform="rotate(-90 166.3 131.5)">PE12</text>
<text x="168.6" y="131.5" transform="rotate(-90 168.6 131.5)">PE13</text>
<text x="170.9" y="131.5" transform="rotate(-90 170.9 131.5)">PE14</text>
<text x="173.2" y="131.5" transform="rotate(-90 173.2 131.5)">PE15</text>
<text x="175.5" y="131.5" transform="rotate(-90 175.5 131.5)">PB10</text>
<text x="177.8" y="131.5" transform="rotate(-90 177.8 131.5)">PB11</text>
<text x="180.1" y="131.5" transform="rotate(-90 180.1 131.5)">VCAP1</text>
<text x="182.4" y="131.5" transform="rotate(-90 182.4 131.5)">VDD</text>
<text x="126.4" y="135.6" transform="rotate(-90 126.4 135.6)">26</text>
<text x="128.7" y="135.6" transform="rotate(-90 128.7 135.6)">27</text>
<text x="131" y="135.6" transform="rotate(-90 131 135.6)">28</text>
<text x="133.3" y="135.6" transform="rotate(-90 133.3 135.6)">29</text>
<text x="135.7" y="135.6" transform="rotate(-90 135.7 135.6)">30</text>
<text x="138" y="135.6" transform="rotate(-90 138 135.6)">31</text>
<text x="140.3" y="135.6" transform="rotate(-90 140.3 135.6)">32</text>
<text x="142.6" y="135.6" transform="rotate(-90 142.6 135.6)">33</text>
<text x="144.9" y="135.6" transform="rotate(-90 144.9 135.6)">34</text>
<text x="147.2" y="135.6" transform="rotate(-90 147.2 135.6)">35</text>
<text x="149.5" y="135.6" transform="rotate(-90 149.5 135.6)">36</text>
<text x="151.8" y="135.6" transform="rotate(-90 151.8 135.6)">37</text>
<text x="154.1" y="135.6" transform="rotate(-90 154.1 135.6)">38</text>
<text x="156.4" y="135.6" transform="rotate(-90 156.4 135.6)">39</text>
<text x="158.7" y="135.6" transform="rotate(-90 158.7 135.6)">40</text>
<text x="161.1" y="135.6" transform="rotate(-90 161.1 135.6)">41</text>
<text x="163.4" y="135.6" transform="rotate(-90 163.4 135.6)">42</text>
<text x="165.7" y="135.6" transform="rotate(-90 165.7 135.6)">43</text>
<text x="168" y="135.6" transform="rotate(-90 168 135.6)">44</text>
<text x="170.3" y="135.6" transform="rotate(-90 170.3 135.6)">45</text>
<text x="172.6" y="135.6" transform="rotate(-90 172.6 135.6)">46</text>
<text x="174.9" y="135.6" transform="rotate(-90 174.9 135.6)">47</text>
<text x="177.2" y="135.6" transform="rotate(-90 177.2 135.6)">48</text>
<text x="179.5" y="135.6" transform="rotate(-90 179.5 135.6)">49</text>
<text x="181.8" y="135.6" transform="rotate(-90 181.8 135.6)">50</text>
<text x="85.4" y="140.3">L201 2k5 50ma</text>
<text x="103.9" y="153">AVDD</text>
<text x="153.6" y="154.1" transform="rotate(-90 153.6 154.1)">LED</text>
<text x="184.7" y="150.7">C201</text>
<text x="184.7" y="154.1">2.2uf</text>
<text x="17" y="157.9">C204</text>
<text x="17.3" y="161">0.1uf</text>
<text x="28.5" y="157.9">C205</text>
<text x="28.9" y="161">0.1uf</text>
<text x="40" y="157.9">C206</text>
<text x="40.4" y="161">0.1uf</text>
<text x="93.2" y="157.9">C213</text>
<text x="93.5" y="161">0.1uf</text>
<text x="103.9" y="161">10uF 10V</text>
<text x="107" y="157.9">C212</text>
<text x="207.8" y="158.7">LED</text>
<text x="128.2" y="166.7" transform="rotate(-90 128.2 166.7)">GPIO_PA3</text>
<text x="135.1" y="166.7" transform="rotate(-90 135.1 166.7)">GPIO_PA4</text>
<text x="137.4" y="166.4" transform="rotate(-90 137.4 166.4)">SPI1_SCK</text>
<text x="139.7" y="167.4" transform="rotate(-90 139.7 167.4)">SPI1_MISO</text>
<text x="148.9" y="166.7" transform="rotate(-90 148.9 166.7)">GPIO_PB0</text>
<text x="151.2" y="166.7" transform="rotate(-90 151.2 166.7)">GPIO_PB1</text>
<text x="155.9" y="167.5" transform="rotate(-90 155.9 167.5)">FSMC_DA4</text>
<text x="158.2" y="167.5" transform="rotate(-90 158.2 167.5)">FSMC_DA5</text>
<text x="160.5" y="167.5" transform="rotate(-90 160.5 167.5)">FSMC_DA6</text>
<text x="162.8" y="167.5" transform="rotate(-90 162.8 167.5)">FSMC_DA7</text>
<text x="165.1" y="167.5" transform="rotate(-90 165.1 167.5)">FSMC_DA8</text>
<text x="167.4" y="167.5" transform="rotate(-90 167.4 167.5)">FSMC_DA9</text>
<text x="176.6" y="167.9" transform="rotate(-90 176.6 167.9)">GPIO_PB10</text>
<text x="207.8" y="166.8">330</text>
<text x="207.8" y="164.5">R202</text>
<text x="228.6" y="165.7">SYS_RESETn</text>
<text x="243.7" y="165.1">1</text>
<text x="251.6" y="165.1">2</text>
<text x="17" y="170.6">C207</text>
<text x="17.3" y="173.7">0.1uf</text>
<text x="28.5" y="170.6">C208</text>
<text x="28.9" y="173.7">0.1uf</text>
<text x="40" y="170.6">C209</text>
<text x="40.4" y="173.7">0.1uf</text>
<text x="64.7" y="172.6">J202</text>
<text x="144.3" y="172.9" transform="rotate(-90 144.3 172.9)">ETH_RMII_RXD0</text>
<text x="146.6" y="172.9" transform="rotate(-90 146.6 172.9)">ETH_RMII_RXD1</text>
<text x="169.7" y="168.7" transform="rotate(-90 169.7 168.7)">FSMC_DA10</text>
<text x="172" y="168.7" transform="rotate(-90 172 168.7)">FSMC_DA11</text>
<text x="174.3" y="168.7" transform="rotate(-90 174.3 168.7)">FSMC_DA12</text>
<text x="208.9" y="173.2">LED201</text>
<text x="228.2" y="171.8">C203</text>
<text x="243.7" y="170.9">3</text>
<text x="251.6" y="170.9">4</text>
<text x="83.1" y="176.1">GND</text>
<text x="122.4" y="179.5">JP203</text>
<text x="142" y="175.8" transform="rotate(-90 142 175.8)">ETH_RMII_CRS_DV</text>
<text x="179" y="174" transform="rotate(-90 179 174)">ETH_RMII_TX_EN</text>
<text x="209" y="177.2">MCU ACT</text>
<text x="228.6" y="174.9">0.1uf</text>
<text x="245.9" y="178.8">Reset</text>
<text x="247.1" y="174.9">S201</text>
<text x="83.1" y="186.4">TXD &gt;</text>
<text x="83.1" y="189.9">RXD&lt;</text>
<text x="105.1" y="186.8">USART6_RX</text>
<text x="105.1" y="190.3">USART6_TX</text>
<text x="121.2" y="186.2">Solder Blob jumper</text>
<text x="121.2" y="189.2">to supply +3.3V for</text>
<text x="72.7" y="196.8">FTDI Serial</text>
<text x="121.2" y="192.2">level shifters.</text>
<text x="185.9" y="194.5">stbone V0.1: MCU</text>
<text x="184.7" y="199.1">stbone_pg2.sch</text>
<text x="184.7" y="202.6">2</text>
<text x="202" y="202.6">3</text>
<text x="229.8" y="202.6">Eric Brombaugh</text>
<text x="229.8" y="199.1">−</text>
</g>
<g font-size="1.7">
<text x="23.8" y="11.4">1</text>
<text x="46.9" y="11.4">2</text>
<text x="70" y="11.4">3</text>
<text x="93.1" y="11.4">4</text>
<text x="116.1" y="11.4">5</text>
<text x="139.2" y="11.4">6</text>
<text x="162.3" y="11.4">7</text>
<text x="185.4" y="11.4">8</text>
<text x="208.5" y="11.4">9</text>
<text x="231.1" y="11.4">10</text>
<text x="254.2" y="11.4">11</text>
<text x="13.6" y="16">I</text>
<text x="105.9" y="16.1">+3.3V</text>
<text x="265.3" y="16">I</text>
<text x="91.8" y="20.8">1</text>
<text x="226" y="18.5">+3.3V</text>
<text x="243.3" y="23.1">1</text>
<text x="91.8" y="24.2">2</text>
<text x="243.3" y="26.5">2</text>
<text x="13.3" y="33.3">H</text>
<text x="243.3" y="33.5">4</text>
<text x="243.3" y="30">3</text>
<text x="264.9" y="33.3">H</text>
<text x="101.3" y="38.1">+3.3V</text>
<text x="243.3" y="40.4">6</text>
<text x="243.3" y="36.9">5</text>
<text x="13.2" y="56.4">G</text>
<text x="264.9" y="56.4">G</text>
<text x="37.8" y="69.3">+3.3V</text>
<text x="13.3" y="79.5">F</text>
<text x="29.4" y="83.1">2</text>
<text x="29.4" y="79.6">1</text>
<text x="265" y="79.5">F</text>
<text x="41.7" y="95.8">X202</text>
<text x="39.8" y="98.1">32.768kHz</text>
<text x="13.3" y="102.6">E</text>
<text x="265" y="102.6">E</text>
<text x="41" y="117.7">8 MHz</text>
<text x="41.7" y="115.4">X201</text>
<text x="13.3" y="125.7">D</text>
<text x="264.9" y="125.7">D</text>
<text x="77.1" y="139.7">+3.3V</text>
<text x="13.3" y="148.8">C</text>
<text x="20.5" y="147.8">+3.3V</text>
<text x="264.9" y="148.8">C</text>
<text x="13.3" y="171.9">B</text>
<text x="265" y="171.9">B</text>
<text x="66.4" y="176.6">1</text>
<text x="66.4" y="180.1">2</text>
<text x="66.4" y="183.6">3</text>
<text x="120.4" y="182.5">1</text>
<text x="129.3" y="182.5">2</text>
<text x="133.6" y="180.1">+3.3V</text>
<text x="66.4" y="187">4</text>
<text x="66.4" y="190.5">5</text>
<text x="13.3" y="195">A</text>
<text x="66.4" y="193.9">6</text>
<text x="177.8" y="195.7">TITLE</text>
<text x="265" y="195">A</text>
<text x="177.8" y="202.6">PAGE</text>
<text x="177.8" y="199.1">FILE:</text>
<text x="197.4" y="202.6">OF</text>
<text x="218.2" y="202.6">DRAWN BY:</text>
<text x="218.2" y="199.1">REVISION:</text>
<text x="23.8" y="205.3">1</text>
<text x="46.9" y="205.3">2</text>
<text x="70" y="205.3">3</text>
<text x="93.1" y="205.3">4</text>
<text x="116.1" y="205.3">5</text>
<text x="139.2" y="205.3">6</text>
<text x="162.3" y="205.3">7</text>
<text x="185.4" y="205.3">8</text>
<text x="208.5" y="205.3">9</text>
<text x="231.1" y="205.3">10</text>
<text x="254.2" y="205.3">11</text>
</g>
</svg>
